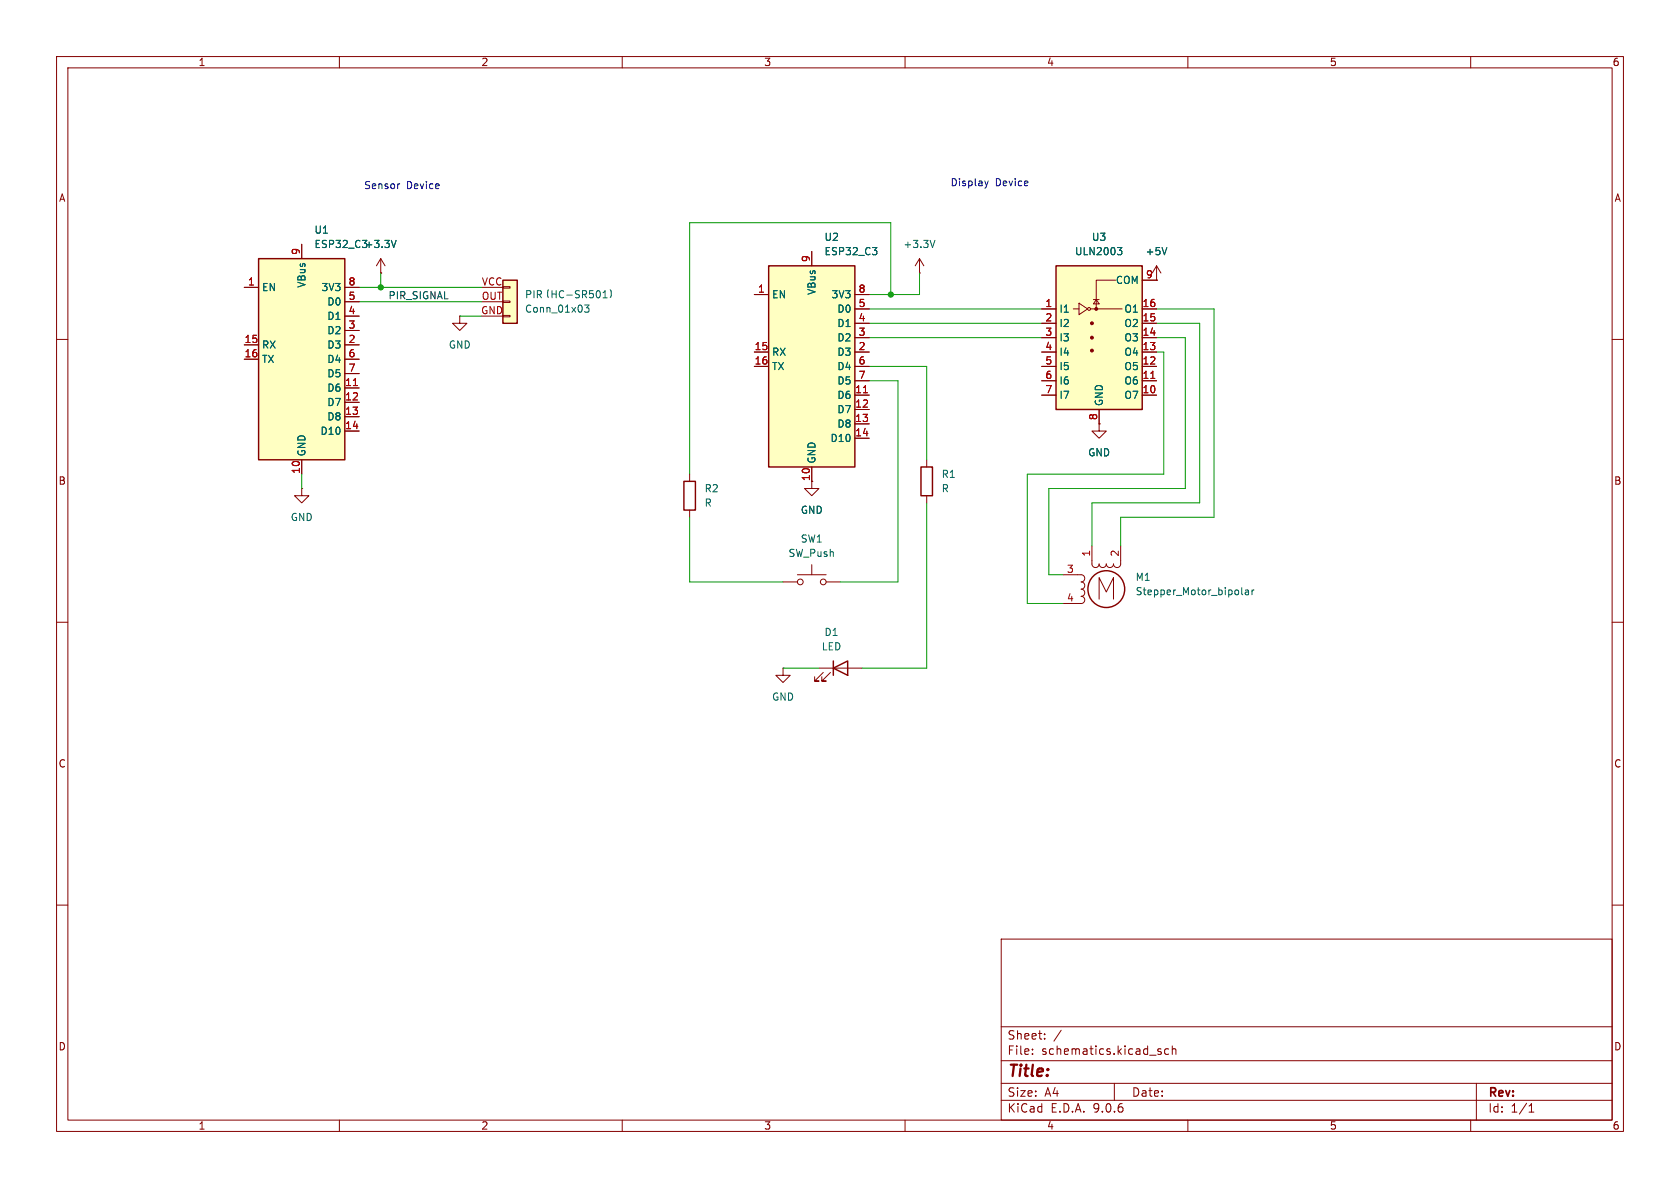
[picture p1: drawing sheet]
<svg xmlns="http://www.w3.org/2000/svg" width="297mm" height="210mm" viewBox="0 0 297 210" stroke-linecap="round" stroke-linejoin="round" font-family="sans-serif">
<g fill="none" stroke="#840000" stroke-width=".18">
<path d="M10 10h277v190h-277zM12 12h273v186h-273zM60 10v2M110 10v2M160 10v2M210 10v2M260 10v2M204.5 49.5h.1M204.5 47l-.8 1.3M204.5 47l.7 1.3M204.5 47v2.5M10 60h2"/>
<path d="M194.3 74.9v1.3h1.3l-1.3 1.3-1.3-1.3h1.3M194.3 74.9h.1M285 60h2M143.5 85.1v1.3h1.3l-1.3 1.2-1.3-1.2h1.3M10 110h2M138.4 118.1v1.3h1.3l-1.3 1.3-1.2-1.3h1.2M138.4 118.1h.1M285 110h2M10 160h2M177 166h108v32h-108zM285 160h2M60 198v2"/>
<path d="M110 198v2M160 198v2M177 194.5h108M177 191.5h108M177 187.5h108M177 181.5h108M182.5 186.3v.1M182.5 185.5v.1M184.7 183.6v.1M184.7 182.8v.1M187.6 182.1l-1.3 2M197 191.5v3"/>
<path d="M204.9 185.9l.3 .1 .1 .2-.2 .2h-.3M204.9 185.4l.3 .1M206.6 185.5l-.4-.1-.3 .3v.4l.1 .2h.6M207.2 185.5l.3-.1 .3 .1 .1 .9M207.2 184.9v1.5M210 198v2M260 198v2M261 191.5v6.5M270.3 196.6h.9M270.3 195.5l.4-.4v1.5"/>
</g>
<path d="M206.3 43.8l-.4 1.2" fill="none" stroke="#006464" stroke-width=".18"/>
<path d="M186.7 47h15.2v25.4h-15.2z" fill="#ffffc2"/>
<g fill="none" stroke="#840000" stroke-width=".25">
<path d="M186.7 47h15.2v25.4h-15.2zM162.8 82.6h2v5h-2zM147.3 118.1l2.6-1.3v2.6zM147.3 116.8v2.6"/>
<circle cx="195.6" cy="104.1" r="3.3"/>
</g>
<g fill="none" stroke="#840000" stroke-width=".18">
<path d="M162.6 48.3h.1M162.6 45.7l-.8 1.3M162.6 45.7l.7 1.3M162.6 45.7v2.6M184.1 54.6h2.6M184.1 57.2h2.6M184.1 59.7h2.6M189.7 54.6h1.1M190.8 53.6l1.5 1-1.5 1zM192.8 54.6h5.6M193.3 53h1M193.8 53l.5 .7h-1z"/>
<path d="M197.2 49.5h-3.4v5.1M201.9 54.6h2.6M201.9 57.2h2.6M201.9 59.7h2.6M201.9 49.5h2.6M184.1 62.2h2.6M184.1 64.8h2.6M184.1 67.3h2.6M184.1 69.9h2.6M194.3 72.4v2.5M201.9 62.2h2.6M201.9 64.8h2.6"/>
<path d="M201.9 67.3h2.6M201.9 69.9h2.6M143.5 99.8v1.8M163.8 81.3v1.3M163.8 87.6v1.3M193 96.5v3.2a.64 .64 0 0 0 .7 .6 .64 .64 0 0 0 .6-.6 .64 .64 0 0 0 .6 .6 .64 .64 0 0 0 .7-.6 .64 .64 0 0 0 .6 .6 .64 .64 0 0 0 .6-.6 .64 .64 0 0 0 .7 .6 .64 .64 0 0 0 .6-.6v-3.2M138.4 102.9h2.6M141 101.6h5M144.8 118.1h7.6M145.5 118.9l-1.5 1.5h.8h-.8v-.8M146 102.9h2.6M146.8 118.9l-1.5 1.5h.7h-.7v-.8"/>
<path d="M188 101.6h3.1a.64 .64 0 0 1 .7 .6 .64 .64 0 0 1-.7 .7 .63 .63 0 0 1 .7 .6 .63 .63 0 0 1-.7 .6M191.1 104.1a.64 .64 0 0 1 .7 .7 .64 .64 0 0 1-.7 .6 .63 .63 0 0 1 .7 .7 .63 .63 0 0 1-.7 .6h-3.1M194.3 105.9v-3.8l1.3 2.5 1.2-2.5v3.8"/>
<circle cx="192.5" cy="54.6" r=".25"/>
<circle cx="141.5" cy="102.9" r=".51"/>
<circle cx="145.5" cy="102.9" r=".51"/>
</g>
<g fill="#840000" stroke="#840000" stroke-width=".18">
<circle cx="193" cy="57.1" r=".25"/>
<circle cx="193" cy="59.7" r=".25"/>
<circle cx="193" cy="62" r=".25"/>
<circle cx="193.8" cy="54.6" r=".25"/>
</g>
<path d="M203.4 66.9h.8" fill="none" stroke="#a90000" stroke-width=".18"/>
<path d="M165.3 42.5l-.4 1.3M197.5 43.8h.8l-.4 .4 .4 .2v.4l-.2 .2h-.4M219.5 103.9v1.1l.2 .1M220.2 104.4h.5v.7M220.7 104.6l-.4 .1-.2 .1 .2 .3h.4M221.3 104.3v.8M221.7 104.3l-.4 .2" fill="none" stroke="#006464" stroke-width=".18"/>
<path d="M135.9 47h15.2v35.6h-15.2z" fill="#ffffc2"/>
<path d="M135.9 47h15.2v35.6h-15.2z" fill="none" stroke="#840000" stroke-width=".25"/>
<g fill="none" stroke="#840000" stroke-width=".18">
<path d="M133.3 52.1h2.6M143.5 44.5v2.5M151.1 52.1h2.6M151.1 54.6h2.6M151.1 57.2h2.6M151.1 59.7h2.6M133.3 62.2h2.6M133.3 64.8h2.6M151.1 62.2h2.6M151.1 64.8h2.6M151.1 67.3h2.6M151.1 69.9h2.6"/>
<path d="M151.1 72.4h2.6M151.1 74.9h2.6M151.1 77.5h2.6M143.5 82.6v2.5"/>
</g>
<path d="M152.6 69.4h.8" fill="none" stroke="#a90000" stroke-width=".18"/>
<path d="M154.2 43.8h.8l-.4 .4M155 44.4v.5" fill="none" stroke="#006464" stroke-width=".18"/>
<path d="M88.9 49.5h2.5v7.7h-2.5z" fill="#ffffc2"/>
<path d="M88.9 49.5h2.5v7.7h-2.5zM120.9 85.1h2v5.1h-2z" fill="none" stroke="#840000" stroke-width=".25"/>
<g fill="none" stroke="#840000" stroke-width=".18">
<path d="M67.3 48.3h.1M67.3 45.7l-.8 1.3M67.3 45.7l.8 1.3M67.3 45.7v2.6M85.1 50.8h3.8M85.1 53.3h3.8M85.1 55.9h3.8M88.9 50.7h1.3v.2h-1.3zM88.9 53.2h1.3v.3h-1.3zM88.9 55.8h1.3v.2h-1.3zM53.3 86.4v1.2h1.3l-1.3 1.3-1.2-1.3h1.2M53.3 86.4h.1"/>
<path d="M121.9 83.8v1.3M121.9 90.2v1.2"/>
</g>
<g fill="none" stroke="#006464" stroke-width=".18">
<path d="M70 42.5l-.4 1.3M93.1 52h.6l.1-.2v-.3l-.7-.1v1.2M94.4 51.4v1.2M95 52h.6l.1-.2v-.3l-.7-.1v1.2M95.3 52l.4 .6M96.9 51.2l-.1 .4 .1 1M97.6 51.4v1.2M97.6 52h.7M98.3 51.4v1.2M99.7 51.5a.6 .6 0 0 0-.9 .4 .6 .6 0 0 0 .6 .7l.3-.1M100.2 52.2h1M102.4 51.4h-.4l-.2 .1v.4l.5 .2 .1 .3-.2 .2h-.5"/>
<path d="M103 52h.6l.1-.2-.1-.3-.6-.1v1.2M103.3 52l.4 .6M103.3 53.9h.8l-.4 .5 .4 .1v.6l-.2 .1-.6-.1M104.9 51.4h-.6l-.1 .6 .2-.1h.4l.1 .2v.4l-.2 .1-.5-.1M105.5 51.5l.2-.1a.68 .68 0 0 1 .4 .6 .68 .68 0 0 1-.4 .6l-.2-.1-.1-.3zM106.6 52.6h.7M106.6 51.7l.4-.3v1.2M107.9 51.2a1.25 1.25 0 0 1 0 1.4"/>
</g>
<path d="M45.7 45.7h15.3v35.6h-15.3z" fill="#ffffc2"/>
<path d="M45.7 45.7h15.3v35.6h-15.3z" fill="none" stroke="#840000" stroke-width=".25"/>
<g fill="none" stroke="#840000" stroke-width=".18">
<path d="M43.2 50.8h2.5M53.3 43.2v2.5M61 50.8h2.5M61 53.3h2.5M61 55.9h2.5M61 58.4h2.5M67.3 48.3h.1M81.3 55.9v1.3h1.2l-1.2 1.2-1.3-1.2h1.3M81.3 55.9h.1M133.3 52.1h2.6M143.5 44.5v2.5M151.1 54.6h2.6"/>
<path d="M151.1 57.2h2.6M151.1 59.7h2.6M151.1 52.1h2.6M184.1 54.6h2.6M184.1 57.2h2.6M184.1 59.7h2.6M201.9 54.6h2.6M201.9 57.2h2.6M201.9 59.7h2.6M201.9 49.5h2.6M204.5 49.5h.1M43.2 61h2.5"/>
<path d="M43.2 63.5h2.5M61 61h2.5M61 63.5h2.5M61 66h2.5M61 68.6h2.5M61 71.1h2.5M61 73.7h2.5M61 76.2h2.5M133.3 62.2h2.6M133.3 64.8h2.6M151.1 62.2h2.6M151.1 64.8h2.6"/>
<path d="M151.1 67.3h2.6M151.1 69.9h2.6M151.1 72.4h2.6M151.1 74.9h2.6M151.1 77.5h2.6M184.1 62.2h2.6M184.1 64.8h2.6M184.1 67.3h2.6M184.1 69.9h2.6M194.3 74.9h.1M194.3 72.4v2.5M201.9 62.2h2.6"/>
<path d="M201.9 64.8h2.6M201.9 67.3h2.6M201.9 69.9h2.6M53.3 81.3v2.5M143.5 82.6v2.5"/>
</g>
<path d="M62.5 68.2h.7M152.6 69.4h.8M203.4 66.9h.8" fill="none" stroke="#a90000" stroke-width=".18"/>
<g fill="none" stroke="#009600" stroke-width=".18">
<path d="M63.5 50.8h21.6M63.5 53.3h21.6M67.3 48.3v2.5M81.3 55.9h3.8M153.7 57.2h30.4M153.7 59.7h30.4M153.7 54.6h30.4M157.5 52.1v-12.7h-35.6v44.4M162.6 48.3v3.8h-8.9M204.5 59.7h5v26.7h-24.1v15.2h2.6M204.5 54.6h10.1v36.8h-16.5v5.1M204.5 57.2h7.6v31.7h-19.1v7.6"/>
<path d="M153.7 64.8h10.1v16.5M153.7 67.3h5v35.6h-10.1M204.5 62.2h1.2v21.6h-24.1v22.9h6.4M53.3 83.8v2.6M121.9 91.4v11.5h16.5M163.8 88.9v29.2h-11.4M138.4 118.1h6.4"/>
</g>
<path d="M70.7 32.5l-.3 .1M174.1 32l.3 .8M174.4 32.8l-.1 .3M174.7 32l-.3 .8" fill="none" stroke="#0000c2" stroke-width=".18"/>
<path d="M70 42.5l-.4 1.3M154.2 43.8h.8l-.4 .4M155 44.4v.5M197.5 43.8h.8l-.4 .4 .4 .2v.4l-.2 .2h-.4M206.3 43.8l-.4 1.2" fill="none" stroke="#006464" stroke-width=".18"/>
<g fill="#009600" stroke="#009600" stroke-width=".18">
<circle cx="157.5" cy="52.1" r=".46"/>
<circle cx="67.3" cy="50.8" r=".46"/>
</g>
<text font-size="2.8" fill="#840000" x="178" y="190.9">Title:</text>
<g font-size="2.1" fill="#840000">
<text x="178" y="184">Sheet:</text>
<text x="178" y="186.7">File:</text>
<text x="184.1" y="186.7">schematics.kicad_sch</text>
<text x="178" y="196.9">KiCad</text>
<text x="178" y="194.1">Size:</text>
<text x="184.7" y="194.1">A4</text>
<text x="185.7" y="196.9">E.D.A.</text>
<text x="193.3" y="196.9">9.0.6</text>
<text x="200" y="194.1">Date:</text>
<text x="263" y="194.3">Rev:</text>
<text x="263" y="196.9">Id:</text>
<text x="267.1" y="196.9">1/1</text>
</g>
<g font-size="1.8" fill="#840000">
<text x="35" y="11.9">1</text>
<text x="85" y="11.9">2</text>
<text x="135" y="11.9">3</text>
<text x="185" y="11.9">4</text>
<text x="235" y="11.9">5</text>
<text x="285" y="11.9">6</text>
<text x="10.3" y="35.9">A</text>
<text x="285.3" y="35.9">A</text>
<text x="10.3" y="85.9">B</text>
<text x="285.3" y="85.9">B</text>
<text x="10.3" y="135.9">C</text>
<text x="285.3" y="135.9">C</text>
<text x="10.3" y="185.9">D</text>
<text x="285.3" y="185.9">D</text>
<text x="35" y="199.9">1</text>
<text x="85" y="199.9">2</text>
<text x="135" y="199.9">3</text>
<text x="185" y="199.9">4</text>
<text x="235" y="199.9">5</text>
<text x="285" y="199.9">6</text>
</g>
<g font-size="1.8" fill="#0000c2">
<text x="64.3" y="33.6">Sensor</text>
<text x="71.9" y="33.6">Device</text>
<text x="167.9" y="33.1">Display</text>
<text x="176" y="33.1">Device</text>
</g>
<g font-size="1.8" fill="#006464">
<text x="55.5" y="41.5">U1</text>
<text x="55.5" y="44">ESP32_C3+3.3V</text>
<text x="145.7" y="42.8">U2</text>
<text x="145.7" y="45.3">ESP32_C3</text>
<text x="159.6" y="44">+3.3V</text>
<text x="189.9" y="45.3">ULN2003</text>
<text x="192.9" y="42.8">U3</text>
<text x="202.4" y="45.3">+5V</text>
<text x="46.2" y="51.7">EN</text>
<text x="54.2" y="51" transform="rotate(-90 54.2 51)">VBus</text>
<text x="56.7" y="51.7">3V3</text>
<text x="136.4" y="52.9">EN</text>
<text x="144.4" y="52.2" transform="rotate(-90 144.4 52.2)">VBus</text>
<text x="146.9" y="52.9">3V3</text>
<text x="197.2" y="50.4">COM</text>
<text x="57.8" y="54.2">D0</text>
<text x="57.8" y="56.7">D1</text>
<text x="57.8" y="59.3">D2</text>
<text x="92.7" y="55.5">Conn_01x03</text>
<text x="147.9" y="55.5">D0</text>
<text x="147.9" y="58">D1</text>
<text x="187.2" y="55.5">I1</text>
<text x="187.2" y="58">I2</text>
<text x="198.7" y="55.5">O1</text>
<text x="198.7" y="58">O2</text>
<text x="46.2" y="61.8">RX</text>
<text x="46.2" y="64.4">TX</text>
<text x="57.8" y="61.8">D3</text>
<text x="57.8" y="64.4">D4</text>
<text x="79.2" y="61.8">GND</text>
<text x="136.4" y="63.1">RX</text>
<text x="136.4" y="65.6">TX</text>
<text x="147.9" y="60.6">D2</text>
<text x="147.9" y="63.1">D3</text>
<text x="147.9" y="65.6">D4</text>
<text x="187.2" y="60.6">I3</text>
<text x="187.2" y="63.1">I4</text>
<text x="187.2" y="65.6">I5</text>
<text x="198.7" y="60.6">O3</text>
<text x="198.7" y="63.1">O4</text>
<text x="198.7" y="65.6">O5</text>
<text x="57.8" y="66.9">D5</text>
<text x="57.8" y="69.4">D6</text>
<text x="57.8" y="72">D7</text>
<text x="147.9" y="68.2">D5</text>
<text x="147.9" y="70.7">D6</text>
<text x="187.2" y="68.2">I6</text>
<text x="187.2" y="70.7">I7</text>
<text x="195.2" y="71.9" transform="rotate(-90 195.2 71.9)">GND</text>
<text x="198.7" y="68.2">O6</text>
<text x="198.7" y="70.7">O7</text>
<text x="56.6" y="77.1">D10</text>
<text x="57.8" y="74.5">D8</text>
<text x="147.9" y="73.3">D7</text>
<text x="147.9" y="75.8">D8</text>
<text x="54.2" y="80.8" transform="rotate(-90 54.2 80.8)">GND</text>
<text x="144.4" y="82" transform="rotate(-90 144.4 82)">GND</text>
<text x="146.7" y="78.3">D10</text>
<text x="192.3" y="80.9">GND</text>
<text x="124.5" y="87.2">R2</text>
<text x="124.5" y="89.8">R</text>
<text x="166.4" y="84.7">R1</text>
<text x="166.4" y="87.2">R</text>
<text x="51.3" y="92.3">GND</text>
<text x="141.5" y="91">GND</text>
<text x="139.3" y="98.7">SW_Push</text>
<text x="141.5" y="96.1">SW1</text>
<text x="200.7" y="102.9">M1</text>
<text x="200.7" y="105.4">Stepper_Motor_bipolar</text>
<text x="145.7" y="112.6">D1</text>
<text x="145.2" y="115.2">LED</text>
<text x="136.4" y="124.1">GND</text>
</g>
<g font-size="1.8" fill="#a90000">
<text x="53.1" y="45.2" transform="rotate(-90 53.1 45.2)">9</text>
<text x="143.3" y="46.4" transform="rotate(-90 143.3 46.4)">9</text>
<text x="43.7" y="50.5">1</text>
<text x="61.5" y="50.5">8</text>
<text x="61.5" y="53.1">5</text>
<text x="85.1" y="50.5">VCC</text>
<text x="85.1" y="53.1">OUT</text>
<text x="133.9" y="51.8">1</text>
<text x="151.7" y="51.8">8</text>
<text x="202.5" y="49.3">9</text>
<text x="61.5" y="55.6">4</text>
<text x="61.5" y="58.2">3</text>
<text x="85" y="55.6">GND</text>
<text x="151.7" y="54.4">5</text>
<text x="151.7" y="56.9">4</text>
<text x="151.7" y="59.4">3</text>
<text x="184.7" y="54.4">1</text>
<text x="184.7" y="56.9">2</text>
<text x="184.7" y="59.4">3</text>
<text x="201.9" y="54.4">16</text>
<text x="201.9" y="56.9">15</text>
<text x="201.9" y="59.4">14</text>
<text x="43.1" y="60.7">15</text>
<text x="43.1" y="63.2">16</text>
<text x="61.5" y="60.7">2</text>
<text x="61.5" y="63.2">6</text>
<text x="61.5" y="65.8">7</text>
<text x="133.3" y="62">15</text>
<text x="133.3" y="64.5">16</text>
<text x="151.7" y="62">2</text>
<text x="151.7" y="64.5">6</text>
<text x="184.7" y="62">4</text>
<text x="184.7" y="64.5">5</text>
<text x="201.9" y="62">13</text>
<text x="201.9" y="64.5">12</text>
<text x="60.9" y="68.3">11</text>
<text x="60.9" y="70.9">12</text>
<text x="151.1" y="69.6">11</text>
<text x="151.7" y="67.1">7</text>
<text x="184.7" y="67.1">6</text>
<text x="184.7" y="69.6">7</text>
<text x="201.9" y="67.1">11</text>
<text x="201.9" y="69.6">10</text>
<text x="60.9" y="73.4">13</text>
<text x="60.9" y="75.9">14</text>
<text x="151.1" y="72.1">12</text>
<text x="151.1" y="74.7">13</text>
<text x="151.1" y="77.2">14</text>
<text x="194.1" y="74.4" transform="rotate(-90 194.1 74.4)">8</text>
<text x="53.1" y="83.9" transform="rotate(-90 53.1 83.9)">10</text>
<text x="143.3" y="85.1" transform="rotate(-90 143.3 85.1)">10</text>
<text x="188.5" y="101.3">3</text>
<text x="192.8" y="98.5" transform="rotate(-90 192.8 98.5)">1</text>
<text x="197.9" y="98.5" transform="rotate(-90 197.9 98.5)">2</text>
<text x="188.5" y="106.4">4</text>
</g>
<text font-size="1.8" fill="#0f0f0f" x="68.6" y="53">PIR_SIGNAL</text>
</svg>
